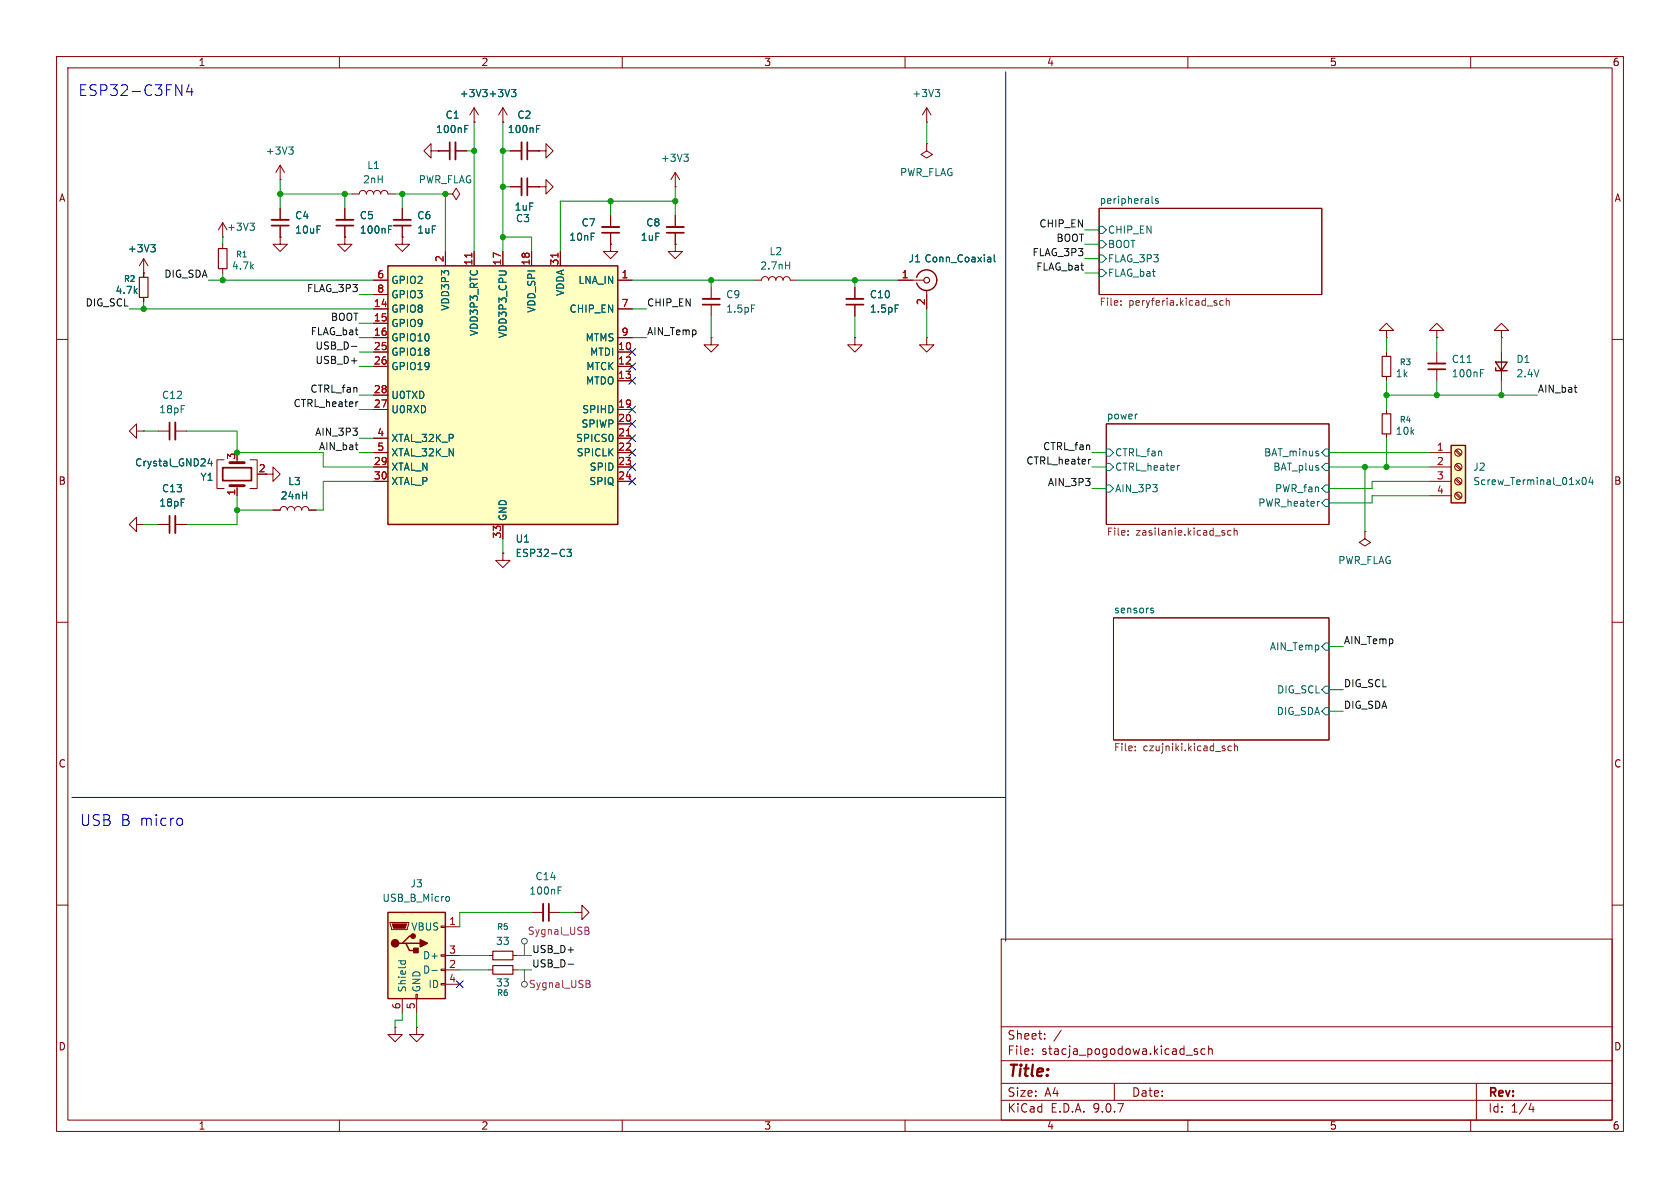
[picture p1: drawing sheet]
<svg xmlns="http://www.w3.org/2000/svg" width="297mm" height="210mm" viewBox="0 0 297 210" stroke-linecap="round" stroke-linejoin="round" font-family="sans-serif">
<g fill="none" stroke="#840000" stroke-width=".18">
<path d="M10 10h277v190h-277zM12 12h273v186h-273zM60 10v2M110 10v2M160 10v2M210 10v2M260 10v2M39.4 39.4l.7 1.2M39.4 39.4l-.8 1.2M39.4 39.4v2.5M90.2 33h2M93.2 33h2"/>
<path d="M194.3 36.8h39.4v15.3h-39.4zM25.4 48.3h.1M25.4 45.7l.8 1.3M25.4 45.7l-.8 1.3M25.4 45.7v2.6M39.4 41.9h.1M39.4 43.2v.7M39.4 47.5v.8M265.4 58.4h1.3l-1.3-1.2-1.2 1.2h1.2v1.3M265.4 59.7h.1M10 60h2M195.6 74.9h39.3v17.8h-39.3z"/>
<path d="M285 60h2M27.9 92.7h2.1M31 92.7h2M241.3 94v1.3l1 .6-1 .6-1-.6 1-.6M241.3 94h.1M10 110h2M196.8 109.2h38.1v21.6h-38.1zM285 110h2M10 160h2M177 166h108v32h-108zM285 160h2M60 198v2"/>
<path d="M110 198v2M160 198v2M177 194.5h108M177 191.5h108M177 187.5h108M177 181.5h108M182.5 186.3v.1M182.5 185.5v.1M184.7 183.6v.1M184.7 182.8v.1M187.6 182.1l-1.3 2M197 191.5v3"/>
<path d="M209.7 186.5h1.1M210 198v2M211.7 185.5l-.4-.1-.2 .2 .1 .2 .5 .2v.3h-.6M213 185.5l-.4-.1-.3 .3v.4l.2 .2h.5M213.7 185.5l.2-.1 .3 .1 .1 .9M213.7 184.9v1.5M260 198v2M261 191.5v6.5M270.7 195l-.4 1.1h.9M271 195.6v1"/>
</g>
<g fill="none" stroke="#006464" stroke-width=".18">
<path d="M44.2 39.4h.8l-.5 .5M44.7 39.9l.3 .3v.3l-.3 .2M203.7 34.7v1.1l.1 .2M204.8 35.2l-.4-.1-.1 .2v.2l.5 .1v.3h-.5M26.7 43.3h.7l-.4 .4M27.2 43.7l.2 .3v.3l-.2 .2M194.3 40h.6l.7 .6-.7 .7h-.6zM194.3 45.1h.6l.7 .6-.7 .7h-.6zM194.3 42.5h.6l.7 .7-.7 .6h-.6zM194.3 47.6h.6l.7 .7-.7 .6h-.6zM195.6 79.4h.6l.6 .6-.6 .6h-.6zM200.9 73.2h.2"/>
<path d="M233 79.7l.1 .1M234.3 79.4h.6v1.2h-.6l-.6-.6zM195.6 81.9h.6l.6 .7-.6 .6h-.6zM195.6 85.7h.6l.6 .7-.6 .6h-.6zM208.5 82.3h-.2M233 80.2l.1 .1-.1 .3M233.3 88.6l-.3 .1M234.3 81.9h.6v1.3h-.6l-.6-.6zM234.3 85.7h.6v1.3h-.6l-.6-.6zM234.3 88.3h.6v1.2h-.6l-.6-.6zM203.5 107.9l.5 .2-.1 .2h-.4M203.5 107.6h.4"/>
<path d="M234.3 113.7h.6v1.2h-.6l-.6-.6zM234.3 121.3h.6v1.3h-.6l-.6-.7zM234.3 125.1h.6v1.3h-.6l-.6-.7z"/>
</g>
<g fill="none" stroke="#725600" stroke-width=".18">
<path d="M198.2 53.9v.1M198.2 53.2v.1M216.2 53.2l-.3-.1-.3 .3 .2 .5h.4M216.8 53.3l.2-.2 .3 .1v.8M216.8 52.7v1.3M199.4 94.5v.1M199.4 93.8v.2M216.5 94.3v.3M217.6 93.8h-.3l-.3 .2 .1 .6h.5M218.2 93.9l.2-.1h.3v.8M218.2 93.3v1.3M200.7 132.6v.1"/>
<path d="M200.7 131.9v.2M217.7 131.9h-.4l-.2 .2 .1 .6h.5M218.2 132l.2-.1h.3l.1 .8M218.2 131.4v1.3"/>
</g>
<path d="M93.2 31.5v3M30 91.2v3" fill="none" stroke="#840000" stroke-width=".3"/>
<path d="M92.2 31.5v3M31 91.2v3" fill="none" stroke="#840000" stroke-width=".33"/>
<path d="M38.6 43.9h1.5v3.6h-1.5z" fill="none" stroke="#840000" stroke-width=".2"/>
<path d="M256.5 78.7h2.6v10.2h-2.6z" fill="#ffffc2"/>
<path d="M256.5 78.7h2.6v10.2h-2.6z" fill="none" stroke="#840000" stroke-width=".25"/>
<g fill="none" stroke="#840000" stroke-width=".18">
<path d="M49.5 31.8h.1M49.5 29.2l-.7 1.3M49.5 29.2l.8 1.3M49.5 29.2v2.6M49.5 36.8v2.1M49.5 39.9v2M107.9 38.1v2M61 41.9v1.3h1.2l-1.2 1.3-1.3-1.3h1.3M61 41.9h.1M107.9 41.1v2.1M245.1 62.2v.8M245.1 66.5v.8"/>
<path d="M257.3 79.7l.8 .8M257.5 79.5l.8 .8M24.1 92.7v-1.3l-1.2 1.3 1.2 1.3v-1.3h1.3M25.4 92.7h.1M47 83.8h1.3v-1.2l1.2 1.2-1.2 1.3v-1.3M48.3 90.2h1.2a.64 .64 0 0 1 .7-.7 .64 .64 0 0 1 .6 .7 .64 .64 0 0 1 .6-.7 .64 .64 0 0 1 .7 .7 .64 .64 0 0 1 .6-.7 .64 .64 0 0 1 .6 .7 .64 .64 0 0 1 .7-.7 .64 .64 0 0 1 .6 .7h1.3M88.9 97.8v1.3h1.3l-1.3 1.2-1.3-1.2h1.3M88.9 97.8h.1M252.7 80h3.8M252.7 82.6h3.8M252.7 85.1h3.8M252.7 87.6h3.8"/>
<path d="M257.3 82.2l.8 .9M257.3 84.8l.8 .8M257.3 87.3l.8 .8M257.5 82l.8 .9M257.5 84.6l.8 .8M257.5 87.1l.8 .9M69.8 181.6v1.3h1.3l-1.3 1.3-1.2-1.3h1.2M69.8 181.6h.1"/>
<circle cx="257.8" cy="85.1" r=".63"/>
<circle cx="257.8" cy="80" r=".63"/>
<circle cx="257.8" cy="87.6" r=".63"/>
<circle cx="257.8" cy="82.5" r=".63"/>
</g>
<path d="M51 26h.8l-.4 .5M51.6 26.5l.2 .2v.3l-.2 .2M279.8 84.5l.2-.1a.68 .68 0 0 1 .4 .6 .68 .68 0 0 1-.4 .7l-.2-.2-.1-.3zM281.2 84.3l-.3 .9h.8M281.5 84.8v.9" fill="none" stroke="#006464" stroke-width=".18"/>
<path d="M244.3 63h1.6v3.5h-1.6z" fill="none" stroke="#840000" stroke-width=".2"/>
<path d="M48 39.9h3.1M106.4 41.1h3.1" fill="none" stroke="#840000" stroke-width=".3"/>
<path d="M48 38.9h3.1M106.4 40.1h3.1" fill="none" stroke="#840000" stroke-width=".33"/>
<path d="M68.6 161.3h10.1v15.2h-10.1z" fill="#ffffc2"/>
<path d="M162.1 49a1.81 1.81 0 0 1 2.7-1 1.81 1.81 0 0 1 .1 3 1.81 1.81 0 0 1-2.8-1M68.6 161.3h10.1v15.2h-10.1zM71.1 166.8h.7l.6 1.2h1.3M71.8 166.8h2.5M73 165.5h-.6l-1.3 1.3h-.6" fill="none" stroke="#840000" stroke-width=".25"/>
<g fill="none" stroke="#840000" stroke-width=".18">
<path d="M83.8 19.1l.8 1.2M83.8 19.1l-.7 1.2M83.8 19.1v2.5M88.9 19.1l-.8 1.2M88.9 19.1l.8 1.2M88.9 19.1v2.5M163.8 19.1v2.5M163.8 19.1l-.7 1.2M163.8 19.1l.8 1.2M76.2 26.7v1.2l-1.3-1.2 1.3-1.3v1.3h1.3M77.5 26.7h.1M77.5 26.7h2"/>
<path d="M78.7 34.3h1.3l.6-1 .7 1-.7 1-.6-1M78.7 34.3h.1M80.5 26.7h2M83.8 21.6h.1M88.9 21.6h.1M90.2 26.7h2M93.2 26.7h2M119.4 33h.1M119.4 30.5l.7 1.3M119.4 30.5l-.8 1.3M119.4 30.5v2.5M119.4 38.1v2"/>
<path d="M163.8 25.4v1.3l1 .6-1 .6-1-.6 1-.6M163.8 25.4h.1M163.8 21.6h.1M49.5 41.9v1.3h1.3l-1.3 1.3-1.2-1.3h1.2M49.5 41.9h.1M119.4 43.2v1.3h-1.3l1.3 1.2 1.2-1.2h-1.2M119.4 43.2h.1M119.4 41.1v2.1M125.7 59.7v1.3h1.3l-1.3 1.2-1.2-1.2h1.2M125.7 59.7h.1M125.7 50.8v2M125.7 53.8v2.1"/>
<path d="M133.3 49.5h1.3a.64 .64 0 0 1 .7-.6 .64 .64 0 0 1 .6 .6 .64 .64 0 0 1 .6-.6 .64 .64 0 0 1 .7 .6 .64 .64 0 0 1 .6-.6 .64 .64 0 0 1 .6 .6 .64 .64 0 0 1 .7-.6 .64 .64 0 0 1 .6 .6h1.3M151.1 59.7v1.3h1.3l-1.3 1.2-1.2-1.2h1.2M151.1 59.7h.1M151.1 50.8v2M151.1 53.8v2.1M158.7 49.5h4.6M163.8 59.7v1.3h1.3l-1.3 1.2-1.2-1.2h1.2M163.8 59.7h.1M163.8 51.3v3.3M27.9 76.2h2.1M31 76.2h2M245.1 72.4v.8"/>
<path d="M245.1 76.7v.8M39.6 81.3h-1.2v5.1h1.2M41.9 85.9v1.7M44.2 81.3h1.3v5.1h-1.3M69 163.1h3.3v.2l-.3 1h-2.8zM71.1 176.5v2.6M73.5 175.8h.3v.7h-.3zM73.7 176.5v2.6M78 163.7h.7v.3h-.7zM78 168.8h.7v.2h-.7zM78 171.3h.7v.3h-.7zM78 173.9h.7v.2h-.7z"/>
<path d="M78.7 163.8h2.6M78.7 168.9h2.6M78.7 171.5h2.6M78.7 174h2.6M94 161.3h2M97 161.3h2.1M101.6 161.3h1.3v-1.3l1.2 1.3-1.2 1.3v-1.3M101.6 161.3h.1M73.7 181.6v1.3h1.2l-1.2 1.3-1.3-1.3h1.3M73.7 181.6h.1"/>
</g>
<path d="M69.3 163.3h2.6l-.3 .8h-2z" fill="#840000" stroke="#840000" stroke-width=".18"/>
<g fill="#840000" stroke="#840000" stroke-width=".25">
<path d="M73.2 167.6h.7v.8h-.7z"/>
<path d="M74.3 166.1l1.3 .7-1.3 .6z"/>
<circle cx="69.8" cy="166.8" r=".63"/>
<circle cx="73" cy="165.5" r=".38"/>
</g>
<g fill="none" stroke="#006464" stroke-width=".18">
<path d="M90.4 15.8h.8l-.4 .5M91 16.3l.2 .2v.3l-.2 .3M165.3 15.8h.8l-.4 .5M165.9 16.3l.2 .2v.3l-.2 .3M82.2 22.8h.4M82.2 22.2h.6M94.9 22.8h.4M94.9 22.2h.6M120.9 27.2h.8l-.4 .5M121.4 27.7l.3 .3v.3l-.3 .2M132.9 53.9h.6M138.9 46.9h.7"/>
<path d="M139.6 46.3v1.3M158.3 53.9h.6M174.7 45.5h.4l.1 .8M175.2 46.2l-.5 .1M175.2 45.8h-.5M175.8 45v1.1l.2 .2M37.1 81l-.3 .9h.8M37.4 81.5v.9M79 158.5h.3l.2 .2-.1 .5-.4 .1M98.7 157.4h.4M98.7 156.8h.6M70.4 169.9h1.3"/>
<path d="M70.9 169.9v.3M71.6 169.9l.1 .3M76.4 171.5h.9"/>
</g>
<path d="M79.5 25.1v3.1M93.2 25.1v3.1M117.9 41.1h3M124.2 53.8h3.1M149.6 53.8h3.1M30 74.7v3M39.4 82.7h5v2.3h-5zM97 159.8v3" fill="none" stroke="#840000" stroke-width=".3"/>
<path d="M80.5 25.1v3.1M92.2 25.1v3.1M117.9 40.1h3M124.2 52.8h3.1M149.6 52.8h3.1M31 74.7v3M96 159.8v3" fill="none" stroke="#840000" stroke-width=".33"/>
<path d="M40.6 85.9h2.6M40.6 81.8h2.6" fill="none" stroke="#840000" stroke-width=".51"/>
<g fill="none" stroke="#840000" stroke-width=".2">
<path d="M244.3 73.2h1.6v3.5h-1.6z"/>
<circle cx="163.8" cy="49.5" r=".51"/>
</g>
<path d="M68.6 47h40.6v45.7h-40.6z" fill="#ffffc2"/>
<path d="M68.6 47h40.6v45.7h-40.6zM264.4 65v.5h2M264.4 64h2l-1 1.5z" fill="none" stroke="#840000" stroke-width=".25"/>
<g fill="none" stroke="#840000" stroke-width=".18">
<path d="M49.5 36.8v2.1M49.5 39.9v2M61 36.8v2.1M61 39.9v2M62.2 34.3h1.3a.64 .64 0 0 1 .6-.6 .64 .64 0 0 1 .7 .6 .64 .64 0 0 1 .6-.6 .64 .64 0 0 1 .6 .6 .64 .64 0 0 1 .7-.6 .64 .64 0 0 1 .6 .6 .64 .64 0 0 1 .6-.6 .64 .64 0 0 1 .7 .6h1.2M71.1 36.8v2.1M71.1 39.9v2M77.5 26.7h.1M77.5 26.7h2M80.5 26.7h2M83.8 21.6h.1M88.9 21.6h.1"/>
<path d="M90.2 33h2M90.2 26.7h2M93.2 33h2M93.2 26.7h2M95.2 33h1.3v-1.2l1.3 1.2-1.3 1.3v-1.3M95.2 33h.1M95.2 26.7h1.3v-1.3l1.3 1.3-1.3 1.2v-1.2M95.2 26.7h.1M107.9 38.1v2M119.4 38.1v2M25.4 48.3h.1M25.4 48.3v.7"/>
<path d="M25.4 52.6v.7M49.5 41.9h.1M61 41.9h.1M66 49.5h2.6M66 52.1h2.6M66 54.6h2.6M66 57.2h2.6M66 59.7h2.6M71.1 41.9v1.3h1.3l-1.3 1.3-1.3-1.3h1.3M71.1 41.9h.1M78.7 44.5v2.5M83.8 44.5v2.5"/>
<path d="M88.9 44.5v2.5M94 44.5v2.5M99.1 44.5v2.5M107.9 43.2v1.3h-1.2l1.2 1.2 1.3-1.2h-1.3M107.9 43.2h.1M107.9 41.1v2.1M109.2 49.5h2.6M109.2 54.6h2.6M109.2 59.7h2.6M119.4 43.2h.1M119.4 41.1v2.1M151.1 50.8v2"/>
<path d="M151.1 53.8v2.1M158.7 49.5h2.6M163.8 52.1v2.5M245.1 58.4h1.3l-1.3-1.2-1.3 1.2h1.3v1.3M245.1 59.7h.1M254 58.4h1.3l-1.3-1.2-1.3 1.2h1.3v1.3M254 59.7h.1M24.1 76.2v-1.3l-1.2 1.3 1.2 1.3v-1.3h1.3M25.4 76.2h.1M66 62.2h2.6M66 64.8h2.6M66 69.9h2.6"/>
<path d="M66 72.4h2.6M66 77.5h2.6M109.2 62.2h2.6M109.2 64.8h2.6M109.2 72.4h2.6M109.2 77.5h2.6M109.2 67.3h2.6M109.2 74.9h2.6M254 62.2v2.1M254 65.3v2M265.4 62.2v5.1M27.9 92.7h2.1"/>
<path d="M31 92.7h2M41.9 86.4v1.2M48.3 90.2h1.2M54.6 90.2h1.3M66 80h2.6M66 82.6h2.6M66 85.1h2.6M88.9 97.8h.1M88.9 92.7v2.6M109.2 80h2.6M109.2 82.6h2.6M109.2 85.1h2.6"/>
<path d="M86.4 168.9h.7M86.4 171.5h.7M90.7 168.9h.7M90.7 171.5h.7"/>
</g>
<path d="M83.4 44.8v.7M98.6 44.8v.7M110.7 77.1h.8" fill="none" stroke="#a90000" stroke-width=".18"/>
<g fill="none" stroke="#006464" stroke-width=".18">
<path d="M90.4 15.8h.8l-.4 .5M91 16.3l.2 .2v.3l-.2 .3M68.7 39.9h.6M82.2 22.8h.4M82.2 22.2h.6M94.9 22.8h.4M94.9 22.2h.6M26.7 43.3h.7l-.4 .4M27.2 43.7l.2 .3v.3l-.2 .2M68.7 40.5h.4M158.3 53.9h.6M174.7 45.5h.4l.1 .8"/>
<path d="M175.2 46.2l-.5 .1M175.2 45.8h-.5M175.8 45v1.1l.2 .2M259.4 64.1h.7M261.7 65.9h.5M261.7 65.3h.6M37.1 81l-.3 .9h.8M37.4 81.5v.9M100.2 97.1h.8l-.4 .5 .4 .1v.5l-.2 .2-.6-.2"/>
</g>
<path d="M59.4 39.9h3.1M69.6 39.9h3M252.5 65.3h3" fill="none" stroke="#840000" stroke-width=".3"/>
<path d="M59.4 38.9h3.1M69.6 38.9h3M252.5 64.3h3" fill="none" stroke="#840000" stroke-width=".33"/>
<path d="M24.6 49h1.6v3.6h-1.6zM87.1 168.1h3.6v1.6h-3.6zM87.1 170.7h3.6v1.5h-3.6z" fill="none" stroke="#840000" stroke-width=".2"/>
<g fill="none" stroke="#484848" stroke-width=".18">
<path d="M92.7 166.9v2M92.7 171.5v2"/>
<circle cx="92.7" cy="166.4" r=".51"/>
<circle cx="92.7" cy="174" r=".51"/>
</g>
<path d="M103.4 163.9l.6 .1 .1 .3-.3 .2M103.4 164.5h.4M103.6 173.3l.6 .1 .1 .3-.3 .2M103.6 173.9h.4M103.8 164.5l.3 .2v.4l-.7 .1M104 173.9l.3 .2v.3l-.7 .2" fill="none" stroke="#840084" stroke-width=".18"/>
<path d="M62.1 61.2h1M62.8 78.7h.5M63.2 79.5h.1M63.3 71l-.3 .1M278.3 68.5h.5M278.7 69.3h.1M192.8 81.2l-.2 .1M100.4 170.5h1" fill="none" stroke="#0f0f0f" stroke-width=".18"/>
<path d="M33.4 14.9l-.4 1.3h1.2M33.9 15.6v1.3M177.8 12.7v153.7M12.7 141h165.1M31.9 144.6l.4 .4v.5l-.4 .4" fill="none" stroke="#0000c2" stroke-width=".18"/>
<g fill="none" stroke="#009600" stroke-width=".18">
<path d="M49.5 34.3h12.7M49.5 31.8v5M61 34.3v2.5M69.8 34.3h8.9v10.2M71.1 34.3v2.5M82.5 26.7h1.3M83.8 21.6v22.9M88.9 21.6v22.9M88.9 33h1.3M88.9 26.7h1.3M107.9 35.6v2.5M119.4 33v5.1"/>
<path d="M119.4 35.6h-20.3v8.9M163.8 21.6v3.8M22.9 54.6h43.1M25.4 53.3v1.3M36.8 49.5h29.2M39.4 41.9v1.3M39.4 48.3v1.2M63.5 59.7h2.5M63.5 52.1h2.5M63.5 57.2h2.5M88.9 41.9h5.1v2.6M111.8 49.5h21.5"/>
<path d="M111.8 54.6h2.5M111.8 59.7h2.5M125.7 49.5v1.3M125.7 55.9v3.8M141 49.5h17.7M151.1 49.5v1.3M151.1 55.9v3.8M163.8 54.6v5.1M191.8 40.6h2.5M191.8 43.2h2.5M191.8 48.3h2.5M191.8 45.7h2.5"/>
<path d="M245.1 59.7v2.5M254 59.7v2.5M265.4 59.7v2.5M25.4 76.2h2.5M33 76.2h8.9v3.8h15.2v2.6h8.9M63.5 69.9h2.5M63.5 62.2h2.5M63.5 64.8h2.5M63.5 72.4h2.5M63.5 77.5h2.5M245.1 67.3v5.1M245.1 77.5v5.1"/>
<path d="M245.1 69.9h26.7M254 67.3v2.6M265.4 67.3v2.6M25.4 92.7h2.5M41.9 87.6v5.1h-8.9M41.9 90.2h6.4M63.5 80h2.5M66 85.1h-8.9v5.1h-1.2M88.9 95.3v2.5M193 82.6h2.6M193 80h2.6M193 86.4h2.6"/>
<path d="M234.9 82.6h17.8M234.9 80h17.8M241.3 82.6v11.4M252.7 85.1h-10.1v1.3h-7.7M252.7 87.6h-10.1v1.3h-7.7M234.9 114.3h2.6M234.9 125.7h2.6M234.9 121.9h2.6M71.1 179.1v1.2h-1.3v1.3M73.7 179.1v2.5M81.3 171.5h5.1M81.3 168.9h5.1"/>
<path d="M91.4 171.5h2.6M91.4 168.9h2.6M94 161.3h-12.7v2.5M99.1 161.3h2.5"/>
</g>
<g fill="none" stroke="#000084" stroke-width=".18">
<path d="M111.2 71.8l1.2 1.2M111.2 61.6l1.2 1.2M111.2 76.9l1.2 1.2M111.2 74.3l1.2 1.2M111.2 66.7l1.2 1.2M111.2 64.2l1.2 1.2M111.2 79.4l1.2 1.2M112.4 71.8l-1.2 1.2M112.4 61.6l-1.2 1.2M112.4 76.9l-1.2 1.2M112.4 74.3l-1.2 1.2M112.4 66.7l-1.2 1.2"/>
<path d="M112.4 64.2l-1.2 1.2M112.4 79.4l-1.2 1.2M111.2 81.9l1.2 1.3M111.2 84.5l1.2 1.2M112.4 81.9l-1.2 1.3M112.4 84.5l-1.2 1.2M80.7 173.4l1.2 1.2M81.9 173.4l-1.2 1.2"/>
</g>
<g fill="#009600" stroke="#009600" stroke-width=".18">
<circle cx="151.1" cy="49.5" r=".46"/>
<circle cx="125.7" cy="49.5" r=".46"/>
<circle cx="71.1" cy="34.3" r=".46"/>
<circle cx="119.4" cy="35.6" r=".46"/>
<circle cx="88.9" cy="33" r=".46"/>
<circle cx="88.9" cy="26.7" r=".46"/>
<circle cx="107.9" cy="35.6" r=".46"/>
<circle cx="83.8" cy="26.7" r=".46"/>
<circle cx="78.7" cy="34.3" r=".46"/>
<circle cx="88.9" cy="41.9" r=".46"/>
<circle cx="254" cy="69.9" r=".46"/>
<circle cx="245.1" cy="69.9" r=".46"/>
<circle cx="265.4" cy="69.9" r=".46"/>
<circle cx="245.1" cy="82.6" r=".46"/>
<circle cx="241.3" cy="82.6" r=".46"/>
<circle cx="39.4" cy="49.5" r=".46"/>
<circle cx="61" cy="34.3" r=".46"/>
<circle cx="25.4" cy="54.6" r=".46"/>
<circle cx="49.5" cy="34.3" r=".46"/>
<circle cx="41.9" cy="90.2" r=".46"/>
<circle cx="41.9" cy="80" r=".46"/>
</g>
<text font-size="2.8" fill="#840000" x="178" y="190.9">Title:</text>
<g font-size="2.7" fill="#0000c2">
<text x="13.8" y="17.2">ESP32-C3FN4</text>
<text x="14.1" y="146.2">USB B micro</text>
</g>
<g font-size="2.1" fill="#840000">
<text x="178" y="184">Sheet:</text>
<text x="178" y="186.7">File:</text>
<text x="184.1" y="186.7">stacja_pogodowa.kicad_sch</text>
<text x="178" y="196.9">KiCad</text>
<text x="178" y="194.1">Size:</text>
<text x="184.7" y="194.1">A4</text>
<text x="185.7" y="196.9">E.D.A.</text>
<text x="193.3" y="196.9">9.0.7</text>
<text x="200" y="194.1">Date:</text>
<text x="263" y="194.3">Rev:</text>
<text x="263" y="196.9">Id:</text>
<text x="267.1" y="196.9">1/4</text>
</g>
<g font-size="1.8" fill="#840000">
<text x="35" y="11.9">1</text>
<text x="85" y="11.9">2</text>
<text x="135" y="11.9">3</text>
<text x="185" y="11.9">4</text>
<text x="235" y="11.9">5</text>
<text x="285" y="11.9">6</text>
<text x="10.3" y="35.9">A</text>
<text x="285.3" y="35.9">A</text>
<text x="10.3" y="85.9">B</text>
<text x="285.3" y="85.9">B</text>
<text x="10.3" y="135.9">C</text>
<text x="285.3" y="135.9">C</text>
<text x="10.3" y="185.9">D</text>
<text x="285.3" y="185.9">D</text>
<text x="35" y="199.9">1</text>
<text x="85" y="199.9">2</text>
<text x="135" y="199.9">3</text>
<text x="185" y="199.9">4</text>
<text x="235" y="199.9">5</text>
<text x="285" y="199.9">6</text>
</g>
<g font-size="1.8" fill="#006464">
<text x="81.2" y="17.4">+3V3 +3V3</text>
<text x="161.2" y="17.4">+3V3</text>
<text x="77" y="23.7">100nF</text>
<text x="78.7" y="21.2">C1</text>
<text x="89.7" y="23.7">100nF</text>
<text x="91.4" y="21.2">C2</text>
<text x="46.9" y="27.5">+3V3</text>
<text x="116.7" y="28.8">+3V3</text>
<text x="64.1" y="32.6">2nH</text>
<text x="64.8" y="30.1">L1</text>
<text x="73.9" y="32.6">PWR_FLAG</text>
<text x="159" y="31.3">PWR_FLAG</text>
<text x="40" y="41">+3V3</text>
<text x="52.1" y="39">C4</text>
<text x="52.1" y="41.5">10uF</text>
<text x="63.5" y="39">C5</text>
<text x="63.5" y="41.5">100nF</text>
<text x="73.7" y="39">C6</text>
<text x="73.7" y="41.5">1uF</text>
<text x="90.9" y="37.4">1uF</text>
<text x="91.1" y="39.5">C3</text>
<text x="102.7" y="40.2">C7</text>
<text x="114.1" y="40.2">C8</text>
<text x="194.3" y="36.1">peripherals</text>
<text x="195.8" y="41.5">CHIP_EN</text>
<text x="22.5" y="44.8">+3V3</text>
<text x="40.9" y="47.9">4.7k</text>
<text x="100.5" y="42.8">10nF</text>
<text x="113.2" y="42.8">1uF</text>
<text x="134.3" y="47.9">2.7nH</text>
<text x="135.9" y="45.3">L2</text>
<text x="160.5" y="46.6">J1 Conn_Coaxial</text>
<text x="195.8" y="46.6">FLAG_3P3</text>
<text x="195.8" y="44">BOOT</text>
<text x="20.3" y="52.2">4.7k</text>
<text x="69.1" y="50.4">GPIO2</text>
<text x="69.1" y="52.9">GPIO3</text>
<text x="99.9" y="52.4" transform="rotate(-90 99.9 52.4)">VDDA</text>
<text x="102.2" y="50.4">LNA_IN</text>
<text x="128.3" y="52.9">C9</text>
<text x="153.7" y="52.9">C10</text>
<text x="195.8" y="49.1">FLAG_bat</text>
<text x="69.1" y="55.5">GPIO8</text>
<text x="69.1" y="58">GPIO9</text>
<text x="79.6" y="55" transform="rotate(-90 79.6 55)">VDD3P3</text>
<text x="84.7" y="59.5" transform="rotate(-90 84.7 59.5)">VDD3P3_RTC</text>
<text x="89.8" y="59.9" transform="rotate(-90 89.8 59.9)">VDD3P3_CPU</text>
<text x="94.8" y="55.4" transform="rotate(-90 94.8 55.4)">VDD_SPI</text>
<text x="100.6" y="55.5">CHIP_EN</text>
<text x="128.3" y="55.5">1.5pF</text>
<text x="153.7" y="55.5">1.5pF</text>
<text x="69.1" y="60.6">GPIO10</text>
<text x="69.1" y="63.1">GPIO18</text>
<text x="69.1" y="65.6">GPIO19</text>
<text x="103.4" y="60.6">MTMS</text>
<text x="103.5" y="65.6">MTCK</text>
<text x="104.2" y="63.1">MTDI</text>
<text x="256.5" y="64.4">C11</text>
<text x="268" y="64.4">D1</text>
<text x="28.5" y="70.7">C12</text>
<text x="69.1" y="70.7">U0TXD</text>
<text x="103.5" y="68.2">MTDO</text>
<text x="246.6" y="66.9">1k</text>
<text x="256.5" y="66.9">100nF</text>
<text x="268" y="66.9">2.4V</text>
<text x="28.1" y="73.3">18pF</text>
<text x="69.1" y="73.3">U0RXD</text>
<text x="102.7" y="75.8">SPIWP</text>
<text x="102.8" y="73.3">SPIHD</text>
<text x="195.6" y="74.2">power</text>
<text x="246.6" y="77.1">10k</text>
<text x="23.8" y="82.7">Crystal_GND24</text>
<text x="69.1" y="78.3">XTAL_32K_P</text>
<text x="69.1" y="80.9">XTAL_32K_N</text>
<text x="69.1" y="83.4">XTAL_N</text>
<text x="101.7" y="78.3">SPICS0</text>
<text x="101.9" y="80.9">SPICLK</text>
<text x="104.2" y="83.4">SPID</text>
<text x="197" y="80.9">CTRL_fan</text>
<text x="197" y="83.4">CTRL_heater</text>
<text x="223.4" y="80.9">BAT_minus</text>
<text x="225" y="83.4">BAT_plus</text>
<text x="260.4" y="83.4">J2</text>
<text x="28.1" y="89.8">18pF</text>
<text x="28.5" y="87.2">C13</text>
<text x="35.3" y="85.2">Y1</text>
<text x="49.5" y="88.5">24nH</text>
<text x="50.8" y="86">L3</text>
<text x="69.1" y="86">XTAL_P</text>
<text x="104.1" y="86">SPIQ</text>
<text x="197" y="87.2">AIN_3P3</text>
<text x="222.3" y="89.8">PWR_heater</text>
<text x="225.3" y="87.2">PWR_fan</text>
<text x="260.4" y="86">Screw_Terminal_01x04</text>
<text x="89.8" y="92.2" transform="rotate(-90 89.8 92.2)">GND</text>
<text x="91.1" y="96.1">U1</text>
<text x="91.1" y="98.7">ESP32-C3</text>
<text x="236.5" y="99.9">PWR_FLAG</text>
<text x="196.8" y="108.5">sensors</text>
<text x="224.4" y="115.2">AIN_Temp</text>
<text x="225.7" y="122.8">DIG_SCL</text>
<text x="225.6" y="126.6">DIG_SDA</text>
<text x="94.6" y="155.8">C14</text>
<text x="67.5" y="159.6">USB_B_Micro</text>
<text x="72.5" y="157.1">J3</text>
<text x="93.5" y="158.3">100nF</text>
<text x="72.6" y="164.7">VBUS</text>
<text x="87.6" y="167.2">33</text>
<text x="74.7" y="169.8">D+</text>
<text x="74.7" y="172.3">D-</text>
<text x="72" y="175.5" transform="rotate(-90 72 175.5)">Shield</text>
<text x="74.5" y="175.5" transform="rotate(-90 74.5 175.5)">GND</text>
<text x="75.6" y="174.9">ID</text>
<text x="87.6" y="174.6">33</text>
</g>
<g font-size="1.8" fill="#0f0f0f">
<text x="183.6" y="40.3">CHIP_EN</text>
<text x="182.4" y="45.4">FLAG_3P3</text>
<text x="183.1" y="47.9">FLAG_bat</text>
<text x="186.7" y="42.8">BOOT</text>
<text x="28.9" y="49.2">DIG_SDA</text>
<text x="54.2" y="51.7">FLAG_3P3</text>
<text x="15" y="54.3">DIG_SCL</text>
<text x="54.8" y="59.3">FLAG_bat</text>
<text x="58.4" y="56.8">BOOT</text>
<text x="114.3" y="54.3">CHIP_EN</text>
<text x="114.3" y="59.3">AIN_Temp</text>
<text x="55.7" y="64.4">USB_D+</text>
<text x="55.7" y="61.9">USB_D-</text>
<text x="54.8" y="69.5">CTRL_fan</text>
<text x="271.8" y="69.5">AIN_bat</text>
<text x="51.8" y="72">CTRL_heater</text>
<text x="55.6" y="77.1">AIN_3P3</text>
<text x="56.3" y="79.7">AIN_bat</text>
<text x="181.3" y="82.2">CTRL_heater</text>
<text x="184.3" y="79.7">CTRL_fan</text>
<text x="185.2" y="86">AIN_3P3</text>
<text x="237.5" y="114">AIN_Temp</text>
<text x="237.5" y="125.4">DIG_SDA</text>
<text x="237.5" y="121.6">DIG_SCL</text>
<text x="94" y="168.6">USB_D+</text>
<text x="94" y="171.1">USB_D-</text>
</g>
<g font-size="1.8" fill="#a90000">
<text x="78.5" y="46.4" transform="rotate(-90 78.5 46.4)">2</text>
<text x="83.6" y="47" transform="rotate(-90 83.6 47)">11</text>
<text x="88.6" y="47" transform="rotate(-90 88.6 47)">17</text>
<text x="93.7" y="47" transform="rotate(-90 93.7 47)">18</text>
<text x="98.8" y="47" transform="rotate(-90 98.8 47)">31</text>
<text x="66.6" y="49.3">6</text>
<text x="66.6" y="51.8">8</text>
<text x="109.8" y="49.3">1</text>
<text x="159.3" y="49.3">1</text>
<text x="66" y="54.4">14</text>
<text x="66" y="56.9">15</text>
<text x="66" y="59.4">16</text>
<text x="109.8" y="54.4">7</text>
<text x="109.8" y="59.4">9</text>
<text x="163.6" y="54" transform="rotate(-90 163.6 54)">2</text>
<text x="66" y="62">25</text>
<text x="66" y="64.5">26</text>
<text x="109.2" y="62">10</text>
<text x="109.2" y="64.5">12</text>
<text x="66" y="69.6">28</text>
<text x="109.2" y="67.1">13</text>
<text x="66" y="72.1">27</text>
<text x="66.6" y="77.2">4</text>
<text x="109.2" y="72.1">19</text>
<text x="109.2" y="74.7">20</text>
<text x="109.2" y="77.2">21</text>
<text x="41.7" y="81.4" transform="rotate(-90 41.7 81.4)">3</text>
<text x="45.6" y="83.6">2</text>
<text x="66" y="82.3">29</text>
<text x="66.6" y="79.8">5</text>
<text x="109.2" y="79.8">22</text>
<text x="109.2" y="82.3">23</text>
<text x="253.9" y="79.8">1</text>
<text x="253.9" y="82.3">2</text>
<text x="41.7" y="87.7" transform="rotate(-90 41.7 87.7)">1</text>
<text x="66" y="84.8">30</text>
<text x="109.2" y="84.8">24</text>
<text x="253.9" y="84.8">3</text>
<text x="253.9" y="87.4">4</text>
<text x="88.6" y="95.3" transform="rotate(-90 88.6 95.3)">33</text>
<text x="79.3" y="163.6">1</text>
<text x="79.3" y="168.7">3</text>
<text x="79.3" y="171.2">2</text>
<text x="79.3" y="173.7">4</text>
<text x="70.9" y="178.5" transform="rotate(-90 70.9 178.5)">6</text>
<text x="73.4" y="178.5" transform="rotate(-90 73.4 178.5)">5</text>
</g>
<g font-size="1.8" fill="#725600">
<text x="194.3" y="54.4">File:</text>
<text x="199.5" y="54.4">peryferia.kicad_sch</text>
<text x="195.6" y="95">File:</text>
<text x="200.8" y="95">zasilanie.kicad_sch</text>
<text x="196.8" y="133.1">File:</text>
<text x="202.1" y="133.1">czujniki.kicad_sch</text>
</g>
<g font-size="1.8" fill="#840084">
<text x="93.2" y="165.5">Sygnal_USB</text>
<text x="93.4" y="174.9">Sygnal_USB</text>
</g>
<g font-size="1.4" fill="#006464">
<text x="41.6" y="45.7">R1</text>
<text x="21.8" y="50">R2</text>
<text x="247.4" y="64.7">R3</text>
<text x="247.4" y="74.9">R4</text>
<text x="87.8" y="164.6">R5</text>
<text x="87.8" y="176.3">R6</text>
</g>
</svg>
